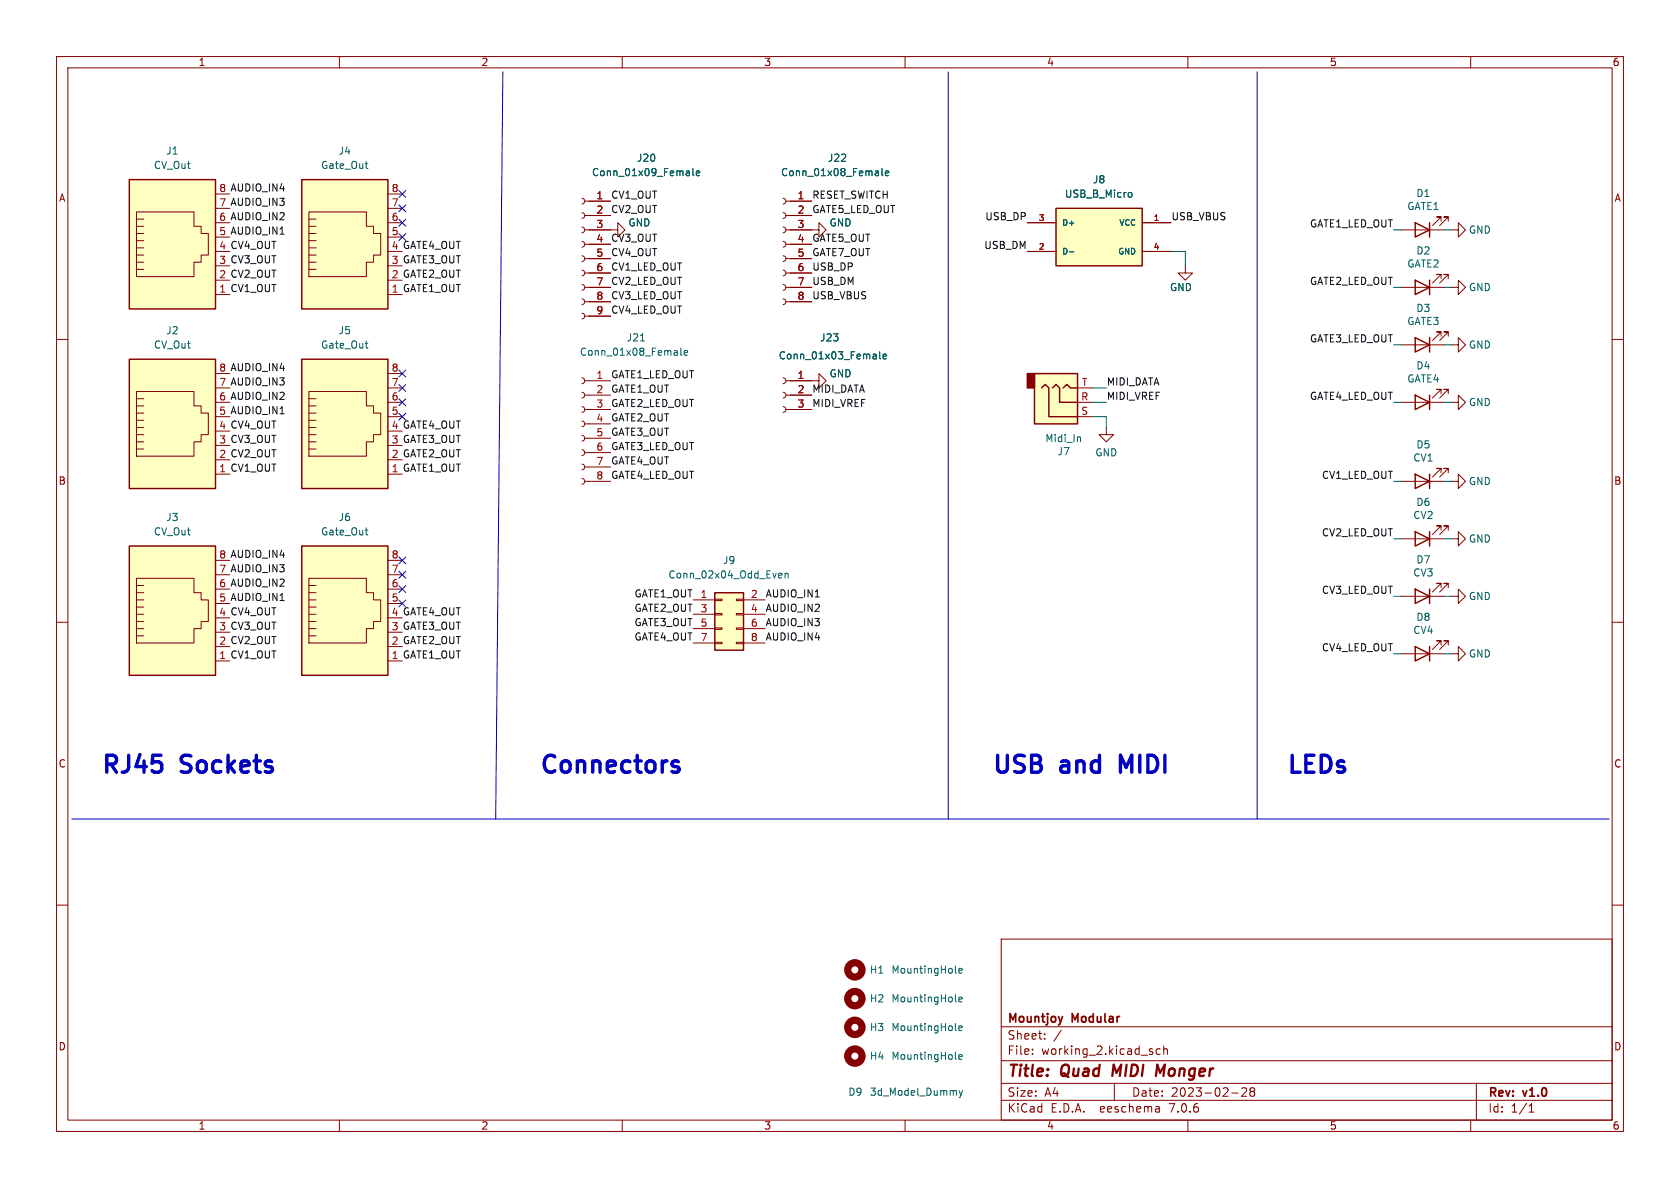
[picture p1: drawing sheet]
<svg xmlns="http://www.w3.org/2000/svg" width="297mm" height="210mm" viewBox="0 0 297 210" stroke-linecap="round" stroke-linejoin="round" font-family="sans-serif">
<g fill="none" stroke="#840000" stroke-width=".18">
<path d="M10 10h277v190h-277zM12 12h273v186h-273zM60 10v2M110 10v2M160 10v2M210 10v2M260 10v2M24.1 37.5h10.2v2.5h1.3v1.3h1.2v3.8h-1.2v1.3h-1.3v2.5h-10.2zM24.1 38.7h1.3M38.1 39.4h2.5M38.1 36.8h2.5M38.1 34.3h2.5"/>
<path d="M54.6 37.5h10.2v2.5h1.2v1.3h1.3v3.8h-1.3v1.3h-1.2v2.5h-10.2zM54.6 38.7h1.3M68.6 39.4h2.5M68.6 36.8h2.5M68.6 34.3h2.5M102.9 37.6l.3 .1 .2 .4-.2 .4-.3 .1M102.9 35.1l.3 .1 .2 .4-.2 .3-.3 .2M103.4 38.1h4.5M103.4 35.6h4.5M138.4 37.6l.4 .1 .1 .4-.1 .4-.4 .1M138.4 35.1l.4 .1 .1 .4-.1 .3-.4 .2M138.9 38.1h4.6"/>
<path d="M138.9 35.6h4.6M181.6 39.4h5.1M201.9 39.4h5.1M254.8 39.1v-.7h-.8h.8l-1.6 1.5M256 39.1v-.7h-.7h.7l-1.5 1.5M10 60h2M24.1 47.6h1.3M24.1 46.4h1.3M24.1 45.1h1.3M24.1 43.8h1.3M24.1 42.5h1.3M24.1 41.3h1.3"/>
<path d="M24.1 40h1.3M38.1 52.1h2.5M38.1 47h2.5M38.1 41.9h2.5M54.6 47.6h1.3M54.6 46.4h1.3M54.6 45.1h1.3M54.6 43.8h1.3M54.6 42.5h1.3M54.6 41.3h1.3M54.6 40h1.3M68.6 52.1h2.5"/>
<path d="M68.6 47h2.5M68.6 41.9h2.5M102.9 55.4l.3 .1 .2 .4-.2 .4-.3 .1M102.9 52.8l.3 .2 .2 .4-.2 .3-.3 .1M102.9 50.3l.3 .1 .2 .4-.2 .4-.3 .1M102.9 47.8l.3 .1 .2 .4-.2 .3-.3 .2M102.9 45.2l.3 .2 .2 .3-.2 .4-.3 .1M102.9 42.7l.3 .1 .2 .4-.2 .4-.3 .1M102.9 40.1l.3 .2 .2 .4-.2 .3-.3 .1M103.4 40.6h5.8v-1.2l1.3 1.2-1.3 1.3v-1.3M103.4 55.9h4.5M103.4 53.3h4.5"/>
<path d="M103.4 50.8h4.5M103.4 48.3h4.5M103.4 45.7h4.5M103.4 43.2h4.5M138.4 52.8l.4 .2 .1 .4-.1 .3-.4 .1M138.4 50.3l.4 .1 .1 .4-.1 .4-.4 .1M138.4 47.8l.4 .1 .1 .4-.1 .3-.4 .2M138.4 45.2l.4 .2 .1 .3-.1 .4-.4 .1M138.4 42.7l.4 .1 .1 .4-.1 .4-.4 .1M138.4 40.1l.4 .2 .1 .4-.1 .3-.4 .1M138.9 40.6h5.9v-1.2l1.2 1.2-1.2 1.3v-1.3M138.9 53.3h4.6"/>
<path d="M138.9 50.8h4.6M138.9 48.3h4.6M138.9 45.7h4.6M138.9 43.2h4.6M181.6 44.5h5.1M201.9 44.5h5.1M209.5 47v1.3h1.3l-1.3 1.2-1.2-1.2h1.2M247.6 50.8h7.7M247.6 40.6h7.7M254.8 49.3v-.8h-.8h.8l-1.6 1.5M254.8 59.4v-.7h-.8h.8l-1.6 1.5M256 49.3v-.8h-.7h.7l-1.5 1.5"/>
<path d="M256 59.4v-.7h-.7h.7l-1.5 1.5M256.5 40.6h1.3v1.3l1.3-1.3-1.3-1.2v1.2M256.5 50.8h1.3v1.3l1.3-1.3-1.3-1.3v1.3M285 60h2M24.1 79.4h1.3M24.1 78.1h1.3M24.1 76.8h1.3M24.1 75.6h1.3M24.1 74.3h1.3M24.1 73h1.3M24.1 69.2h10.2v2.6h1.3v1.2h1.2v3.8h-1.2v1.3h-1.3v2.5h-10.2zM24.1 71.8h1.3"/>
<path d="M24.1 70.5h1.3M38.1 78.7h2.5M38.1 73.7h2.5M38.1 71.1h2.5M38.1 68.6h2.5M38.1 66h2.5M54.6 79.4h1.3M54.6 78.1h1.3M54.6 76.8h1.3M54.6 75.6h1.3M54.6 74.3h1.3M54.6 73h1.3"/>
<path d="M54.6 69.2h10.2v2.6h1.2v1.2h1.3v3.8h-1.3v1.3h-1.2v2.5h-10.2zM54.6 71.8h1.3M54.6 70.5h1.3M68.6 78.7h2.5M68.6 73.7h2.5M68.6 71.1h2.5M68.6 68.6h2.5M68.6 66h2.5M102.9 79.5l.3 .2 .2 .3-.2 .4-.3 .1M102.9 77l.3 .1 .2 .4-.2 .3-.3 .2M102.9 74.4l.3 .2 .2 .3-.2 .4-.3 .1M102.9 71.9l.3 .1 .2 .4-.2 .4-.3 .1"/>
<path d="M102.9 69.3l.3 .2 .2 .4-.2 .3-.3 .2M102.9 66.8l.3 .2 .2 .3-.2 .4-.3 .1M103.4 77.5h4.5M103.4 74.9h4.5M103.4 72.4h4.5M103.4 69.9h4.5M103.4 67.3h4.5M138.4 71.9l.4 .1 .1 .4-.1 .4-.4 .1M138.4 69.3l.4 .2 .1 .4-.1 .3-.4 .2M138.4 66.8l.4 .2 .1 .3-.1 .4-.4 .1M138.9 67.3h5.9v-1.3l1.2 1.3-1.2 1.3v-1.3M138.9 72.4h4.6"/>
<path d="M138.9 69.9h4.6M190.5 73.7h2.5M190.5 71.1h2.5M190.5 68.6h2.5M195.6 75.6v1.2h1.2l-1.2 1.3-1.3-1.3h1.3M247.6 71.1h7.7M247.6 61h7.7M254.8 69.6v-.8h-.8h.8l-1.6 1.6M256 69.6v-.8h-.7h.7l-1.5 1.6M256.5 61h1.3v1.2l1.3-1.2-1.3-1.3v1.3M256.5 71.1h1.3v1.3l1.3-1.3-1.3-1.2v1.2M38.1 83.8h2.5"/>
<path d="M38.1 99.1h2.5M68.6 83.8h2.5M68.6 99.1h2.5M102.9 84.6l.3 .1 .2 .4-.2 .4-.3 .1M102.9 82l.3 .2 .2 .4-.2 .3-.3 .2M103.4 85.1h4.5M103.4 82.6h4.5M103.4 80h4.5M247.6 85.1h7.7M247.6 95.3h7.7M254.8 83.6v-.8h-.8h.8l-1.6 1.5M254.8 93.7v-.7h-.8h.8l-1.6 1.5"/>
<path d="M256 83.6v-.8h-.7h.7l-1.5 1.5M256 93.7v-.7h-.7h.7l-1.5 1.5M256.5 95.3h1.3v1.2l1.3-1.2-1.3-1.3v1.3M256.5 85.1h1.3v1.3l1.3-1.3-1.3-1.3v1.3M10 110h2M24.1 112.4h1.3M24.1 111.1h1.3M24.1 109.9h1.3M24.1 108.6h1.3M24.1 107.3h1.3M24.1 106h1.3M24.1 102.2h10.2v2.6h1.3v1.2h1.2v3.9h-1.2v1.2h-1.3v2.6h-10.2z"/>
<path d="M24.1 104.8h1.3M24.1 103.5h1.3M38.1 116.8h2.5M38.1 111.8h2.5M38.1 106.7h2.5M38.1 104.1h2.5M38.1 101.6h2.5M54.6 112.4h1.3M54.6 111.1h1.3M54.6 109.9h1.3M54.6 108.6h1.3M54.6 107.3h1.3"/>
<path d="M54.6 106h1.3M54.6 102.2h10.2v2.6h1.2v1.2h1.3v3.9h-1.3v1.2h-1.2v2.6h-10.2zM54.6 104.8h1.3M54.6 103.5h1.3M68.6 116.8h2.5M68.6 111.8h2.5M68.6 106.7h2.5M68.6 104.1h2.5M68.6 101.6h2.5M122.6 106h3.8M122.6 108.6h3.8M122.6 111.1h3.8"/>
<path d="M122.6 113.7h3.8M126.4 113.5h1.2v.3h-1.2zM126.4 111h1.2v.3h-1.2zM126.4 108.5h1.2v.2h-1.2zM126.4 105.9h1.2v.3h-1.2zM130.2 113.5h1.2v.3h-1.2zM130.2 111h1.2v.3h-1.2zM130.2 108.5h1.2v.2h-1.2zM130.2 105.9h1.2v.3h-1.2zM131.4 106h3.9M131.4 108.6h3.9M131.4 111.1h3.9"/>
<path d="M131.4 113.7h3.9M247.6 105.4h7.7M247.6 115.6h7.7M254.8 103.9v-.8h-.8h.8l-1.6 1.5M254.8 114v-.7h-.8h.8l-1.6 1.5M256 103.9v-.8h-.7h.7l-1.5 1.5M256 114v-.7h-.7h.7l-1.5 1.5M256.5 105.4h1.3v1.3l1.3-1.3-1.3-1.3v1.3M256.5 115.6h1.3v1.2l1.3-1.2-1.3-1.3v1.3M285 110h2M10 160h2M285 160h2"/>
<path d="M177 166h108v32h-108zM60 198v2M110 198v2M160 198v2M177 194.5h108M177 191.5h108M177 187.5h108M177 181.5h108M182.5 186.3v.1M182.5 185.5v.1M184.7 183.6v.1M184.7 182.8v.1"/>
<path d="M187.6 182.1l-1.3 2M197 191.5v3M204.9 195.7l.1 .9M205 196.5l-.2 .1M205 196h-.2M205.1 185.5l-.4-.1-.3 .3v.4l.1 .2h.6M205.7 185.5l.3-.1 .3 .1 .1 .9M205.7 184.9v1.5M210 198v2M217.7 193.2h1.2M219.5 192.4l.6-.1 .2 .1 .1 .3-.9 1.1h.9M221.2 192.9l-.2-.2 .2-.4 .5 .1 .1 .2-.3 .3"/>
<path d="M221.2 192.9l-.2 .3v.3l.2 .3 .5-.1 .1-.2-.1-.4-.2-.2M221.2 192.9h.3M260 198v2M261 191.5v6.5M270.3 196.6h.9M270.3 195.5l.4-.4v1.5"/>
</g>
<path d="M196.9 188.2l-.3 2M204.6 188.2l.5 1.4 .8-1.4" fill="none" stroke="#840000" stroke-width=".4"/>
<g fill="none" stroke="#006464" stroke-width=".18">
<path d="M64.6 28.9h.4M64.8 29.7l.2 .1M122.5 29.8v1.1l.2 .2M123.1 30.6l.6-.1-.1-.2-.3-.1-.2 .2 .1 .6h.4M155.9 29.8v1.1l.2 .2M156.5 30.6l.6-.1v-.2l-.4-.1-.2 .2 .1 .6h.5M199.7 34l.3 .1 .1 .2v.4l-.4 .2M189.1 44.5h.7M64.6 60.7h.4M64.8 61.5h.2M113.2 60.3h.7M120.4 61.5v1.1l.1 .2"/>
<path d="M121 62.4l.6-.1-.1-.3h-.4l-.1 .1v.6h.5M155.5 62.2v1.1l.2 .1M156.1 63l.6-.1v-.2l-.4-.1-.2 .2 .1 .6h.5M190.8 77.2l.2 .2v.7M64.6 93.7h.4M64.8 94.5l.2 .1M137.8 101.3l.4 .1v.2l-.6 .2M138.2 102.1l-.4 .1M138.8 101.5l.2-.2 .3 .1v.8M138.8 101.3v.9M168.9 171.8l.2 .2M168.9 176.9l.2 .2"/>
<path d="M169.5 171.6l.6-.1-.1-.3h-.3l-.2 .2 .1 .6h.4M169.5 176.7l.6-.1-.1-.3h-.3l-.2 .1 .1 .6h.4M168.9 187.1l.2 .2M168.9 182l.2 .2M169.5 181.8l.6-.2-.1-.2-.3-.1-.2 .2 .1 .6h.4M169.5 186.8l.6-.1-.1-.2-.3-.1-.2 .2 .1 .6h.4M169.6 192.8l.3 .8M169.9 193.6l-.3 .4M170.2 192.8l-.3 .8"/>
</g>
<g fill="#ffffc2" stroke="#ffffc2" stroke-width=".18">
<path d="M53.3 31.8h15.3v22.8h-15.3z"/>
<path d="M186.7 36.8h15.2v10.2h-15.2z"/>
<path d="M53.3 63.5h15.3v22.9h-15.3z"/>
<path d="M53.3 96.5h15.3v22.9h-15.3z"/>
<path d="M22.9 31.8h15.2v22.8h-15.2z"/>
<path d="M126.4 104.8h5v10.1h-5z"/>
<path d="M22.9 96.5h15.2v22.9h-15.2z"/>
<path d="M22.9 63.5h15.2v22.9h-15.2z"/>
<path d="M182.9 66h7.6v8.9h-7.6z"/>
</g>
<g fill="none" stroke="#840000" stroke-width=".25">
<path d="M22.9 31.8h15.2v22.8h-15.2zM53.3 31.8h15.3v22.8h-15.3zM186.7 36.8h15.2v10.2h-15.2zM250.2 39.4l2.5 1.2-2.5 1.3zM252.7 39.4v2.5M250.2 49.5l2.5 1.3-2.5 1.3zM250.2 59.7l2.5 1.3-2.5 1.2zM252.7 49.5v2.6M252.7 59.7v2.5M22.9 63.5h15.2v22.9h-15.2zM53.3 63.5h15.3v22.9h-15.3zM182.9 66h7.6v8.9h-7.6z"/>
<path d="M184.1 68.6l.7-.7 .6 .7v5.1h5.1M186.1 68.6l.6-.7 .6 .7v2.5h3.2M188 68.6l.6-.7 .6 .7h1.3M250.2 69.9l2.5 1.2-2.5 1.3zM252.7 69.9v2.5M22.9 96.5h15.2v22.9h-15.2zM53.3 96.5h15.3v22.9h-15.3zM250.2 83.8l2.5 1.3-2.5 1.3zM250.2 94l2.5 1.3-2.5 1.2zM252.7 83.8v2.6M252.7 94v2.5M126.4 104.8h5v10.1h-5z"/>
<path d="M250.2 104.1l2.5 1.3-2.5 1.3zM250.2 114.3l2.5 1.3-2.5 1.2zM252.7 104.1v2.6M252.7 114.3v2.5"/>
</g>
<g fill="none" stroke="#840000" stroke-width="1.3">
<circle cx="151.1" cy="176.5" r="1.27"/>
<circle cx="151.1" cy="171.4" r="1.27"/>
<circle cx="151.1" cy="186.7" r="1.27"/>
<circle cx="151.1" cy="181.6" r="1.27"/>
</g>
<path d="M181.6 66h1.3v2.6h-1.3z" fill="#840000" stroke="#840000" stroke-width=".25"/>
<path d="M119.6 135.5l.3 .2 .2 .2-.2 .5-.3 .1M119.6 134.5l.3 .2M199.1 135.7l-1-2.2v3" fill="none" stroke="#0000c2" stroke-width=".6"/>
<path d="M88.9 12.7l-1.3 132.1M167.6 12.7v132.1M222.2 12.7v132.1M12.7 144.8h271.8" fill="none" stroke="#0000c2" stroke-width=".18"/>
<g fill="none" stroke="#009600" stroke-width=".18">
<path d="M207 44.5h2.5v2.5M246.4 50.8h1.2M246.4 40.6h1.2M255.3 50.8h1.2M255.3 40.6h1.2M193 73.7h2.6v1.9M193 71.1h2.6M193 68.6h2.6M246.4 61h1.2M246.4 71.1h1.2M255.3 61h1.2M255.3 71.1h1.2"/>
<path d="M246.4 85.1h1.2M246.4 95.3h1.2M255.3 85.1h1.2M255.3 95.3h1.2M246.4 115.6h1.2M246.4 105.4h1.2M255.3 115.6h1.2M255.3 105.4h1.2"/>
</g>
<g fill="none" stroke="#000084" stroke-width=".18">
<path d="M70.5 38.8l1.2 1.2M70.5 36.2l1.2 1.2M70.5 33.7l1.2 1.2M71.7 38.8l-1.2 1.2M71.7 36.2l-1.2 1.2M71.7 33.7l-1.2 1.2M70.5 41.3l1.2 1.2M71.7 41.3l-1.2 1.2M70.5 70.5l1.2 1.2M70.5 65.4l1.2 1.2M70.5 68l1.2 1.2M70.5 73.1l1.2 1.2"/>
<path d="M71.7 70.5l-1.2 1.2M71.7 65.4l-1.2 1.2M71.7 68l-1.2 1.2M71.7 73.1l-1.2 1.2M70.5 98.5l1.2 1.2M71.7 98.5l-1.2 1.2M70.5 103.5l1.2 1.2M70.5 106.1l1.2 1.2M70.5 101l1.2 1.2M71.7 103.5l-1.2 1.2M71.7 106.1l-1.2 1.2M71.7 101l-1.2 1.2"/>
</g>
<g font-size="4.2" fill="#0000c2">
<text x="17.8" y="136.9">RJ45</text>
<text x="32.3" y="136.9">Sockets</text>
<text x="95.2" y="136.9">Connectors</text>
<text x="175.3" y="136.9">USB</text>
<text x="187.7" y="136.9">and</text>
<text x="199.4" y="136.9">MIDI</text>
<text x="227.3" y="136.9">LEDs</text>
</g>
<g font-size="2.8" fill="#840000">
<text x="178" y="190.9">Title:</text>
<text x="187.7" y="190.9">Quad</text>
<text x="197.5" y="190.9">MIDI</text>
<text x="206" y="190.9">Monger</text>
</g>
<g font-size="2.1" fill="#840000">
<text x="178" y="184">Sheet:</text>
<text x="178" y="181.2">Mountjoy</text>
<text x="189.6" y="181.2">Modular</text>
<text x="178" y="186.7">File:</text>
<text x="184.1" y="186.7">working_2.kicad_sch</text>
<text x="178" y="196.9">KiCad</text>
<text x="178" y="194.1">Size:</text>
<text x="184.7" y="194.1">A4</text>
<text x="185.7" y="196.9">E.D.A.</text>
<text x="194.6" y="196.9">eeschema</text>
<text x="200" y="194.1">Date:</text>
<text x="207" y="196.9">7.0.6</text>
<text x="207" y="194.1">2023-02-28</text>
<text x="263" y="194.3">Rev:</text>
<text x="263" y="196.9">Id:</text>
<text x="267.1" y="196.9">1/1</text>
<text x="269.4" y="194.3">v1.0</text>
</g>
<g font-size="1.8" fill="#840000">
<text x="35" y="11.9">1</text>
<text x="85" y="11.9">2</text>
<text x="135" y="11.9">3</text>
<text x="185" y="11.9">4</text>
<text x="235" y="11.9">5</text>
<text x="285" y="11.9">6</text>
<text x="10.3" y="35.9">A</text>
<text x="285.3" y="35.9">A</text>
<text x="10.3" y="85.9">B</text>
<text x="285.3" y="85.9">B</text>
<text x="10.3" y="135.9">C</text>
<text x="285.3" y="135.9">C</text>
<text x="10.3" y="185.9">D</text>
<text x="285.3" y="185.9">D</text>
<text x="35" y="199.9">1</text>
<text x="85" y="199.9">2</text>
<text x="135" y="199.9">3</text>
<text x="185" y="199.9">4</text>
<text x="235" y="199.9">5</text>
<text x="285" y="199.9">6</text>
</g>
<g font-size="1.8" fill="#006464">
<text x="29.3" y="27.5">J1</text>
<text x="59.8" y="27.5">J4</text>
<text x="112.5" y="28.8">J20</text>
<text x="146.3" y="28.8">J22</text>
<text x="27.1" y="30.1">CV_Out</text>
<text x="56.7" y="30.1">Gate_Out</text>
<text x="104.6" y="31.3">Conn_01x09_Female</text>
<text x="138" y="31.3">Conn_01x08_Female</text>
<text x="188.2" y="35.2">USB_B_Micro</text>
<text x="193.1" y="32.6">J8</text>
<text x="250.3" y="35">D1</text>
<text x="111" y="40.2">GND</text>
<text x="146.6" y="40.2">GND</text>
<text x="248.7" y="37.3">GATE1</text>
<text x="259.6" y="41.5">GND</text>
<text x="248.7" y="47.5">GATE2</text>
<text x="250.3" y="45.2">D2</text>
<text x="206.7" y="51.7">GND</text>
<text x="259.6" y="51.7">GND</text>
<text x="29.3" y="59.3">J2</text>
<text x="59.8" y="59.3">J5</text>
<text x="248.7" y="57.7">GATE3</text>
<text x="250.3" y="55.3">D3</text>
<text x="27.1" y="61.8">CV_Out</text>
<text x="56.7" y="61.8">Gate_Out</text>
<text x="102.4" y="63.1">Conn_01x08_Female</text>
<text x="110.7" y="60.6">J21</text>
<text x="137.6" y="63.7">Conn_01x03_Female</text>
<text x="144.9" y="60.6">J23</text>
<text x="250.3" y="65.5">D4</text>
<text x="259.6" y="61.8">GND</text>
<text x="146.6" y="66.9">GND</text>
<text x="248.7" y="67.8">GATE4</text>
<text x="259.6" y="72">GND</text>
<text x="184.7" y="78.4">Midi_In</text>
<text x="186.9" y="80.7">J7</text>
<text x="193.5" y="80.9">GND</text>
<text x="249.8" y="81.8">CV1</text>
<text x="250.3" y="79.5">D5</text>
<text x="250.3" y="89.6">D6</text>
<text x="259.6" y="86">GND</text>
<text x="27.1" y="94.8">CV_Out</text>
<text x="29.3" y="92.3">J3</text>
<text x="56.7" y="94.8">Gate_Out</text>
<text x="59.8" y="92.3">J6</text>
<text x="249.8" y="91.9">CV2</text>
<text x="127.7" y="99.9">J9</text>
<text x="250.3" y="99.8">D7</text>
<text x="259.6" y="96.1">GND</text>
<text x="118.1" y="102.5">Conn_02x04_Odd_Even</text>
<text x="249.8" y="102.1">CV3</text>
<text x="259.6" y="106.3">GND</text>
<text x="249.8" y="112.3">CV4</text>
<text x="250.3" y="110">D8</text>
<text x="259.6" y="116.4">GND</text>
<text x="153.7" y="172.3">H1</text>
<text x="157.5" y="172.3">MountingHole</text>
<text x="153.7" y="177.4">H2</text>
<text x="157.5" y="177.4">MountingHole</text>
<text x="153.7" y="182.5">H3</text>
<text x="157.5" y="182.5">MountingHole</text>
<text x="153.7" y="187.6">H4</text>
<text x="157.5" y="187.6">MountingHole</text>
<text x="149.9" y="193.9">D9</text>
<text x="153.7" y="193.9">3d_Model_Dummy</text>
</g>
<g font-size="1.8" fill="#0f0f0f">
<text x="38.7" y="34">8 AUDIO_IN4</text>
<text x="107.9" y="35.2">CV1_OUT</text>
<text x="143.5" y="35.2">RESET_SWITCH</text>
<text x="38.7" y="41.7">5 AUDIO_IN1</text>
<text x="38.7" y="39.1">6 AUDIO_IN2</text>
<text x="38.7" y="36.6">7 AUDIO_IN3</text>
<text x="107.9" y="37.8">CV2_OUT</text>
<text x="143.5" y="37.8">GATE5_LED_OUT</text>
<text x="174.1" y="39">USB_DP</text>
<text x="207" y="39">USB_VBUS</text>
<text x="231.5" y="40.3">GATE1_LED_OUT</text>
<text x="38.7" y="46.7">3 CV3_OUT</text>
<text x="38.7" y="44.2">4 CV4_OUT</text>
<text x="69.1" y="46.7">3 GATE3_OUT</text>
<text x="69.1" y="44.2">4 GATE4_OUT</text>
<text x="107.9" y="47.9">CV1_LED_OUT</text>
<text x="107.9" y="42.8">CV3_OUT</text>
<text x="107.9" y="45.4">CV4_OUT</text>
<text x="143.5" y="47.9">USB_DP</text>
<text x="143.5" y="45.4">GATE7_OUT</text>
<text x="143.5" y="42.8">GATE5_OUT</text>
<text x="173.9" y="44.1">USB_DM</text>
<text x="38.7" y="51.8">1 CV1_OUT</text>
<text x="38.7" y="49.3">2 CV2_OUT</text>
<text x="69.1" y="51.8">1 GATE1_OUT</text>
<text x="69.1" y="49.3">2 GATE2_OUT</text>
<text x="107.9" y="50.5">CV2_LED_OUT</text>
<text x="107.9" y="53">CV3_LED_OUT</text>
<text x="143.5" y="53">USB_VBUS</text>
<text x="143.5" y="50.5">USB_DM</text>
<text x="231.5" y="50.5">GATE2_LED_OUT</text>
<text x="107.9" y="55.5">CV4_LED_OUT</text>
<text x="38.7" y="65.8">8 AUDIO_IN4</text>
<text x="231.5" y="60.6">GATE3_LED_OUT</text>
<text x="38.7" y="70.9">6 AUDIO_IN2</text>
<text x="38.7" y="68.3">7 AUDIO_IN3</text>
<text x="107.9" y="69.5">GATE1_OUT</text>
<text x="107.9" y="67">GATE1_LED_OUT</text>
<text x="143.5" y="69.5">MIDI_DATA</text>
<text x="195.6" y="70.8">MIDI_VREF</text>
<text x="195.6" y="68.2">MIDI_DATA</text>
<text x="231.5" y="70.8">GATE4_LED_OUT</text>
<text x="38.7" y="75.9">4 CV4_OUT</text>
<text x="38.7" y="73.4">5 AUDIO_IN1</text>
<text x="69.1" y="75.9">4 GATE4_OUT</text>
<text x="107.9" y="72">GATE2_LED_OUT</text>
<text x="107.9" y="74.6">GATE2_OUT</text>
<text x="107.9" y="77.1">GATE3_OUT</text>
<text x="143.5" y="72">MIDI_VREF</text>
<text x="38.7" y="83.6">1 CV1_OUT</text>
<text x="38.7" y="81">2 CV2_OUT</text>
<text x="38.7" y="78.5">3 CV3_OUT</text>
<text x="69.1" y="83.6">1 GATE1_OUT</text>
<text x="69.1" y="81">2 GATE2_OUT</text>
<text x="69.1" y="78.5">3 GATE3_OUT</text>
<text x="107.9" y="79.7">GATE3_LED_OUT</text>
<text x="107.9" y="82.2">GATE4_OUT</text>
<text x="107.9" y="84.7">GATE4_LED_OUT</text>
<text x="233.6" y="84.7">CV1_LED_OUT</text>
<text x="233.6" y="94.9">CV2_LED_OUT</text>
<text x="38.7" y="101.3">7 AUDIO_IN3</text>
<text x="38.7" y="98.8">8 AUDIO_IN4</text>
<text x="38.7" y="106.4">5 AUDIO_IN1</text>
<text x="38.7" y="103.9">6 AUDIO_IN2</text>
<text x="112.1" y="105.7">GATE1_OUT 1</text>
<text x="135.3" y="105.7">AUDIO_IN1</text>
<text x="233.6" y="105.1">CV3_LED_OUT</text>
<text x="38.7" y="111.5">3 CV3_OUT</text>
<text x="38.7" y="109">4 CV4_OUT</text>
<text x="69.1" y="111.5">3 GATE3_OUT</text>
<text x="69.1" y="109">4 GATE4_OUT</text>
<text x="112.1" y="108.2">GATE2_OUT 3</text>
<text x="112.1" y="113.3">GATE4_OUT 7</text>
<text x="112.1" y="110.8">GATE3_OUT 5</text>
<text x="135.3" y="113.3">AUDIO_IN4</text>
<text x="135.3" y="110.8">AUDIO_IN3</text>
<text x="135.3" y="108.2">AUDIO_IN2</text>
<text x="38.7" y="116.6">1 CV1_OUT</text>
<text x="38.7" y="114">2 CV2_OUT</text>
<text x="69.1" y="116.6">1 GATE1_OUT</text>
<text x="69.1" y="114">2 GATE2_OUT</text>
<text x="233.6" y="115.2">CV4_LED_OUT</text>
</g>
<g font-size="1.8" fill="#a90000">
<text x="69.1" y="34">8</text>
<text x="105.3" y="35.3">1</text>
<text x="140.9" y="35.3">1</text>
<text x="69.1" y="41.7">5</text>
<text x="69.1" y="39.1">6</text>
<text x="69.1" y="36.6">7</text>
<text x="105.3" y="37.8">2</text>
<text x="105.3" y="40.4">3</text>
<text x="140.9" y="37.8">2</text>
<text x="140.9" y="40.4">3</text>
<text x="105.3" y="42.9">4</text>
<text x="105.3" y="45.5">5</text>
<text x="140.9" y="42.9">4</text>
<text x="140.9" y="45.5">5</text>
<text x="105.3" y="48">6</text>
<text x="105.3" y="50.5">7</text>
<text x="105.3" y="53.1">8</text>
<text x="140.9" y="48">6</text>
<text x="140.9" y="50.5">7</text>
<text x="140.9" y="53.1">8</text>
<text x="105.3" y="55.6">9</text>
<text x="69.1" y="65.8">8</text>
<text x="69.1" y="70.9">6</text>
<text x="69.1" y="68.3">7</text>
<text x="105.3" y="67.1">1</text>
<text x="105.3" y="69.6">2</text>
<text x="140.9" y="67.1">1</text>
<text x="140.9" y="69.6">2</text>
<text x="191" y="70.9">R</text>
<text x="191.2" y="68.3">T</text>
<text x="69.1" y="73.4">5</text>
<text x="105.3" y="72.1">3</text>
<text x="105.3" y="74.7">4</text>
<text x="105.3" y="77.2">5</text>
<text x="140.9" y="72.1">3</text>
<text x="191.1" y="73.4">S</text>
<text x="105.3" y="79.8">6</text>
<text x="105.3" y="82.3">7</text>
<text x="105.3" y="84.8">8</text>
<text x="69.1" y="101.3">7</text>
<text x="69.1" y="98.8">8</text>
<text x="69.1" y="106.4">5</text>
<text x="69.1" y="103.9">6</text>
<text x="132.6" y="105.8">2</text>
<text x="132.6" y="108.3">4</text>
<text x="132.6" y="110.9">6</text>
<text x="132.6" y="113.4">8</text>
</g>
<g font-size="1.4" fill="#a90000">
<text x="183.5" y="39.1">3</text>
<text x="203.9" y="39.1">1</text>
<text x="183.5" y="44.2">2</text>
<text x="203.9" y="44.2">4</text>
</g>
<g font-size="1.4" fill="#006464">
<text x="187.7" y="40.1">D+</text>
<text x="197.8" y="40.1">VCC</text>
<text x="187.7" y="45.2">D-</text>
<text x="197.6" y="45.2">GND</text>
</g>
</svg>
